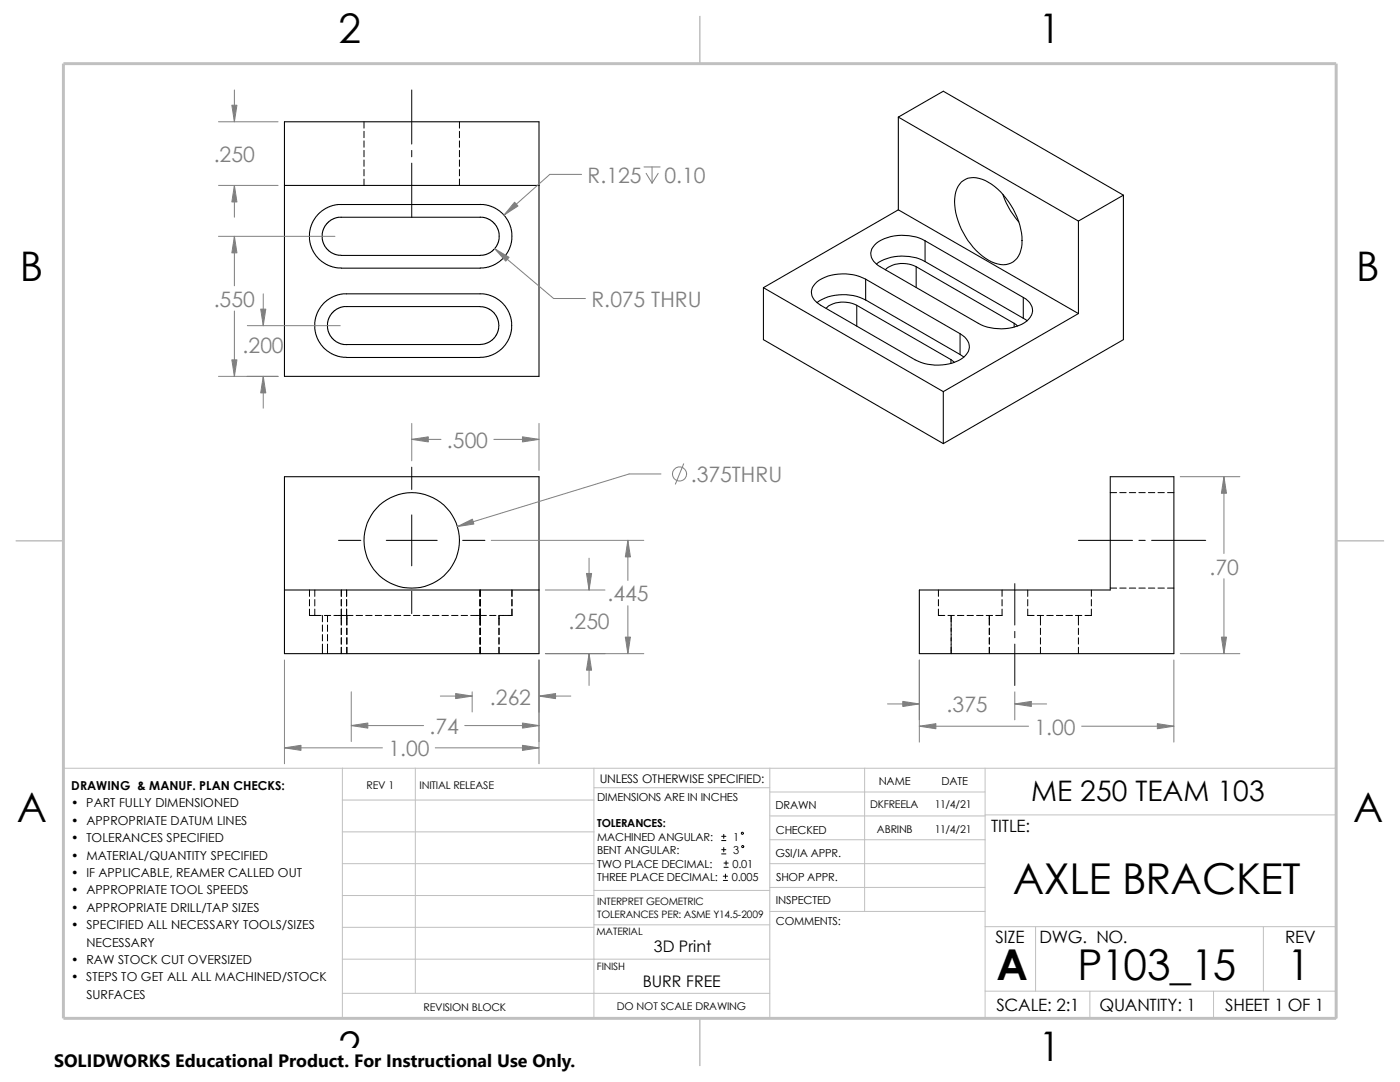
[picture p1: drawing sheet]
<svg xmlns="http://www.w3.org/2000/svg" width="279mm" height="216mm" viewBox="0 0 279 216" stroke-linecap="round" stroke-linejoin="round" font-family="sans-serif">
<g fill="none" stroke="#c0c0c0" stroke-width=".2">
<path d="M12.7 153.3h254v49.9h-239.9M68.3 153.3v49.9M68.3 159.6h50.2M82.9 153.3v44.9M118.5 153.3v49.9M118.5 157.2h35.1M153.6 158h43M153.6 153.3v49.9M172.6 153.3v28.6M196.6 153.3v49.9M68.3 178.7h50.2M68.3 172.3h50.2"/>
<path d="M68.3 166h50.2M118.5 177.7h35.1M153.6 177.1h43M153.6 172.3h43M153.6 162.8h43M153.6 167.6h43M196.6 162.6h70.1M68.3 191.4h85.3M68.3 185h50.2M68.3 198.2h85.3M118.5 184.5h35.1M153.6 181.9h43"/>
<path d="M196.6 184.9h70.1M196.6 197.8h70.1M206.7 184.9v12.9M217.5 197.8v5.4M242.2 197.8v5.4M252.1 184.9v12.9"/>
</g>
<path d="M139.7 3.2v9.5M3.1 107.9h9.6M266.7 107.9h9.5M139.7 203.2v9.5" fill="none" stroke="#c0c0c0" stroke-width=".3"/>
<path d="M12.7 12.7h254v190.5h-254z" fill="none" stroke="#c0c0c0" stroke-width=".59"/>
<g fill="none" stroke="#000" stroke-width=".2">
<path d="M82.2 17.9v10.8M72.6 24.3v1.3M72.6 26.2v1.3M72.6 28.1v1.3M72.6 30v1.3M72.6 31.9v1.3M72.6 33.8v1.3M72.6 35.7v1.3M82.2 30v1.3M82.2 32.6v10.7M91.7 24.3v1.3M91.7 26.2v1.3"/>
<path d="M91.7 28.1v1.3M91.7 30v1.3M91.7 31.9v1.3M91.7 33.8v1.3M91.7 35.7v1.3M82.2 93.2v4.5M221.6 98.3h1.2M223.5 98.3h1.2M225.4 98.3h1.3M227.3 98.3h1.3M229.2 98.3h1.3M231.1 98.3h1.3"/>
<path d="M233 98.3h1.3M61.8 117.7v1.3M61.8 119.6v1.3M62.8 117.7v1.3M62.8 119.6v1.3M67.6 107.8h4.4M68.1 117.7v1.3M68.1 119.6v1.3M69.2 117.7v1.3M69.2 119.6v1.3M77.1 107.8h10.1M82.2 102.7v10.2"/>
<path d="M82.2 118v4.4M92.3 107.8h4.5M95.8 117.7v1.3M95.8 119.6v1.3M102.2 117.7v1.3M102.2 119.6v1.3M187.3 117.7v1.3M187.3 119.6v1.3M200 117.7v1.3M200 119.6v1.3M202.5 116.5v8.2M205.1 117.7v1.3"/>
<path d="M205.1 119.6v1.3M215.2 107.8h10.8M217.8 117.7v1.3M217.8 119.6v1.3M221.6 117.3h1.2M223.5 117.3h1.2M225.4 117.3h1.3M227.3 117.3h1.3M227.3 107.8h1.3M229.2 117.3h1.3M229.8 107.8h10.8M231.1 117.3h1.3"/>
<path d="M233 117.3h1.3M61.8 121.5v1.3h2.3M62.8 121.5v1.3M64.3 122.8v1.3M64.3 124.7v1.3M64.3 126.6v1.3M64.3 128.5v1.9M64.7 122.8h1.3M65.4 122.8v1.3M65.4 124.7v1.3M65.4 126.6v1.3M65.4 128.5v1.9"/>
<path d="M66.6 122.8h3.8M68.1 121.5v3.2M68.1 125.3v1.3M68.1 127.3v1.2M68.1 129.2v1.2M69.2 121.5v3.2M69.2 125.3v1.3M69.2 127.3v1.2M69.2 129.2v1.2M69.3 122.8v1.9M69.3 125.3v1.3M69.3 127.3v1.2"/>
<path d="M69.3 129.2v1.2M71.1 122.8h1.2M73 122.8h1.3M74.9 122.8h1.3M76.8 122.8h1.3M78.7 122.8h1.3M80.6 122.8h1.3M82.5 122.8h1.3M84.4 122.8h1.3M86.3 122.8h1.3M88.2 122.8h1.3M90.1 122.8h1.3"/>
<path d="M92 122.8h1.3M93.9 122.8h3.2M95.8 122.8v1.9M95.8 125.3v1.3M95.8 127.3v1.2M95.8 129.2v1.2M95.8 121.5v1.3M95.8 121.5v3.2M95.9 122.8v1.9M95.9 125.3v1.3M95.9 127.3v1.2M95.9 129.2v1.2"/>
<path d="M97.7 122.8h1.3M99.6 125.3v1.3M99.6 127.3v1.2M99.6 129.2v1.2M102.2 121.5v1.3M102.2 121.5v1.3h-2.6v1.9M187.3 121.5v1.3h1.3M189.2 122.8h1.3M189.8 122.8v7.6M191.1 122.8h1.3M193 122.8h1.3M194.9 122.8h1.3"/>
<path d="M196.8 122.8h1.3M197.4 122.8v1.9M197.4 125.3v1.3M197.4 127.3v1.2M197.4 129.2v1.2M200 121.5v1.3h-1.3M202.5 126v1.3M202.5 128.5v8.3M205.1 121.5v1.3h1.3M207 122.8h1.3M207.6 122.8v1.9M207.6 125.3v1.3"/>
<path d="M207.6 127.3v1.2M207.6 129.2v1.2M208.9 122.8h1.3M210.8 122.8h1.3M212.7 122.8h1.3M214.6 122.8h1.3M215.2 122.8v1.9M215.2 125.3v1.3M215.2 127.3v1.2M215.2 129.2v1.2M217.8 121.5v1.3h-1.3M144 170.4h.9"/>
<path d="M144 169.5h.9M144 167.7h.9M144 166.9h.9M144.4 175.7h.8M144.4 174.8h.8M144.4 166.5v.8M144.4 169.1v.9M144.5 173.1h.8M144.5 172.2h.8M144.8 174.4v.9M144.9 171.8v.8"/>
<circle cx="148.2" cy="166.3" r=".22"/>
<circle cx="148.2" cy="168.9" r=".21"/>
</g>
<g fill="none" stroke="#000" stroke-width=".21">
<path d="M56.8 24.3h50.8v50.8h-50.8zM56.8 37h50.8M179.3 23.4v18.5M179.3 23.4l35.9 20.7M179.3 23.4l9-5.2 35.9 20.7M191.9 36.3a4.4 4.4 0 0 1 5.3 .1 14.5 14.5 0 0 1 6.8 12.3 4.2 4.2 0 0 1-2.7 4 6.5 6.5 0 0 1-5.9-2.2 14.2 14.2 0 0 1-4.8-11.6l.4-1.2zM200.2 38.8a15.8 15.8 0 0 0 3.1 5.5M224.2 38.9v28.9l-35.9 20.7M224.2 38.9l-9 5.2M95.8 58.6l1.2 .1 1.3 .4 2 1.4 1.1 1.5 .5 1.3 .2 1v1.4l-.2 .9-.5 1.3-.6 1-.5 .6-1.2 .9-1.7 .7-1.6 .2h-27.3l-1-.2-1.3-.5-1.6-1.1-1.1-1.6-.5-1.3-.2-.9v-1.4l.2-1 .5-1.3 .6-1 1.1-1.1 1-.6 1.3-.5 1-.2h27.3M95.8 40.8l1.3 .1 1.3 .4 1.9 1.3 1.2 1.6 .5 1.3 .2 .9v1.4l-.2 1-.5 1.3-.7 1-.5 .5-1.2 1-1.6 .7-1.7 .2h-28.4l-.9-.2-1.3-.5-1.6-1.2-1.2-1.5-.5-1.3-.1-1v-1.4l.1-.9 .5-1.3 .7-1 1.1-1.1 1-.6 1.3-.5 .9-.2h28.4M95.8 43.3l1.5 .3 1.2 .8 .9 1.3 .3 1.4-.3 1.3-.8 1.4-.7 .6-1.5 .5h-28.9l-1.5-.5-.7-.6-.7-1.2-.3-.9v-1.3l.6-1.3 1.1-1.2 1.5-.6h28.3"/>
<path d="M152.4 57.4l35.9 20.7M152.4 57.4v10.4l35.9 20.7M172.8 55.7l18.8 10.9M172.8 59.9l18.8 10.8M172.8 55.7v4.2M172.8 55.7a9.7 9.7 0 0 0-9.7 .5 2.51 2.51 0 0 0 .2 4.4l19.3 11.2a9.7 9.7 0 0 0 9.7-.5 2.53 2.53 0 0 0-.2-4.4l-.5-.3M172.8 59.9a9.5 9.5 0 0 0-9.7 .5M179.3 41.9l-26.9 15.5M179.3 41.9l35.9 20.7M182.8 53.2a5.5 5.5 0 0 0-6.1 .6M182.8 53.2v4.2M182.8 53.2l19.6 11.3"/>
<path d="M184.6 48a9.5 9.5 0 0 0-9.7 .5 2.55 2.55 0 0 0 .3 4.4l20 11.6a9.5 9.5 0 0 0 9.7-.4 2.57 2.57 0 0 0-.2-4.5l-.5-.2M184.6 52.2a9.4 9.4 0 0 0-9.7 .5M184.6 48l19.6 11.4M184.6 52.2l19.6 11.3M184.6 48v4.2M204.2 59.4v4.1M215.2 44.1v18.5M66.4 62.3l.7-.6 1.5-.5h27.8l.8 .3 .8 .4 .9 1 .6 1.3v1.3l-.4 1.3-.9 1.1-.9 .5-1 .3h-27.7l-.9-.2-.9-.6-.9-.9-.4-.8-.2-1.2 .1-.8 .5-1.3zM171 60.9v4.2M171 60.9l18.8 10.9M171 60.9a5.6 5.6 0 0 0-6.2 .6M188.3 78.1v10.4"/>
<path d="M189.8 71.8l.7 .5M189.8 71.8v.7M191.6 70.7l.8 .5M191.6 66.6v4.1M202.4 64.5l.7 .6M202.4 64.5v.8M204.2 63.5l.8 .5M215.2 62.6l-26.9 15.5M56.8 95.1h50.8v35.3h-50.8zM56.8 117.7h50.8M183.5 117.7h38.1v-22.6h12.7v35.3h-50.8z"/>
<circle cx="82.2" cy="107.8" r="9.5"/>
</g>
<g fill="none" stroke="#808080" stroke-width=".2">
<path d="M46.8 17.9v6.4M43.6 37h11.9M43.6 24.3h11.9M46.8 37v6.3M116.1 34.8h-6.4l-9.1 8.1M128.5 33.3h3.2M128.9 34.6l1.2 1.9M130.1 33.3v3.2M131.4 34.6l-1.3 1.9M43.6 47.2h23.2M46.8 47.2v9.8M52.5 58.6v6.4"/>
<path d="M98.7 49.6l11.8 10h6.3M43.6 75.1h11.9M46.8 62.1v13M49.4 65h18.5M52.5 75.1v6.3M82.2 84.5v7.4M82.2 87.7h5.8M98.6 87.7h9M107.6 84.5v9.4M131.9 94.6h-6.3l-34.3 10.5M136.4 92.5l-1.6 4.1M235.5 95.1h11.9"/>
<path d="M244.3 95.1v15.3M98 107.8h30.5M108.8 117.7h11.9M117.6 111.4v6.3M125.3 107.8v8M244.3 115.5v14.9M56.8 131.7v20.7M70.1 138v10M87.9 138.9h6.3M94.2 138v4.1M107.6 131.7v20.7M107.6 138.9h6.3"/>
<path d="M108.8 130.4h19.7M117.6 130.4v6.4M125.3 120.9v9.5M183.5 131.7v16.4M202.5 138v5.6M234.3 131.7v16.4M235.5 130.4h11.9M56.8 149.2h19.5M70.1 144.8h14.4M86.9 149.2h20.7M92.8 144.8h14.8M177.1 140.5h6.4"/>
<path d="M183.5 144.9h21.8M202.5 140.5h6.4M215.9 144.9h18.4"/>
<circle cx="135.6" cy="94.6" r="1.41"/>
</g>
<g fill="#808080" stroke="#808080" stroke-width=".2">
<path d="M124.8 127.1h1l-.5 3.3z"/>
<path d="M125.3 107.8l.5 3.3h-1z"/>
<path d="M104.3 148.7l3.3 .5-3.3 .5z"/>
<path d="M56.8 149.2l3.3-.5v1z"/>
<path d="M117.1 114.4h1l-.5 3.3z"/>
<path d="M117.6 130.4l.5 3.3h-1z"/>
<path d="M107.6 138.9l3.3-.5v1z"/>
<path d="M91.3 105.1l3-1.5 .3 1z"/>
<path d="M90.9 138.4l3.3 .5-3.3 .5z"/>
<path d="M104.3 144.3l3.3 .5-3.3 .5z"/>
<path d="M70.1 144.8l3.3-.5v1z"/>
<path d="M82.2 87.7l3.3-.5v1z"/>
<path d="M104.3 87.2l3.3 .5-3.3 .5z"/>
<path d="M243.8 127.1h1l-.5 3.3z"/>
<path d="M244.3 95.1l.5 3.3h-1z"/>
<path d="M231 144.4l3.3 .5-3.3 .5z"/>
<path d="M183.5 144.9l3.3-.5v1z"/>
<path d="M202.5 140.5l3.3-.5v1z"/>
<path d="M180.2 140l3.3 .5-3.3 .5z"/>
<path d="M46.3 71.8h1l-.5 3.3z"/>
<path d="M46.8 47.2l.5 3.3h-1z"/>
<path d="M46.8 37l.5 3.3h-1z"/>
<path d="M102.7 40.3l.7 .8-2.8 1.8z"/>
<path d="M98.7 49.6l2.9 1.8-.7 .7z"/>
<path d="M46.3 21h1l-.5 3.3z"/>
<path d="M52.5 75.1l.5 3.3h-1z"/>
<path d="M52 61.7h1l-.5 3.3z"/>
</g>
<path d="M10.8 209.2h104.1v6.7h-104.1z" fill="#fff"/>
<g font-size="8.5">
<text x="202.1" y="178.4">AXLE BRACKET</text>
<text x="198.8" y="195.5">A</text>
<text x="215.1" y="195.5">P103_15</text>
<text x="256.9" y="195.5">1</text>
</g>
<g font-size="8.1">
<text x="67.6" y="8.5">2</text>
<text x="207.3" y="8.5">1</text>
<text x="4" y="56.1">B</text>
<text x="270.7" y="56.1">B</text>
<text x="3.3" y="164.1">A</text>
<text x="270" y="164.1">A</text>
<text x="67.6" y="211.7">2</text>
<text x="207.2" y="211.7">1</text>
</g>
<text font-size="5.6" x="205.8" y="159.9">ME 250 TEAM 103</text>
<g font-size="4.2" fill="#808080">
<text x="42.7" y="32.3">.250</text>
<text x="117.3" y="36.4">R.125</text>
<text x="132.6" y="36.4">0.10</text>
<text x="42.7" y="61.2">.550</text>
<text x="118" y="61.2">R.075 THRU</text>
<text x="48.4" y="70.4">.200</text>
<text x="89.2" y="89.3">.500</text>
<text x="137.9" y="96.2">.375THRU</text>
<text x="241.4" y="114.6">.70</text>
<text x="113.5" y="125.5">.250</text>
<text x="121.2" y="120">.445</text>
<text x="97.8" y="140.6">.262</text>
<text x="188.9" y="142.1">.375</text>
<text x="85.7" y="146.5">.74</text>
<text x="206.4" y="146.6">1.00</text>
<text x="77.5" y="150.9">1.00</text>
</g>
<text font-size="3.6" x="10.8" y="213">SOLIDWORKS Educational Product. For Instructional Use Only.</text>
<g font-size="3.4">
<text x="197.8" y="166">TITLE:</text>
<text x="198.7" y="188.1">SIZE</text>
<text x="207.5" y="188.1">DWG. NO.</text>
<text x="256.5" y="188.2">REV</text>
<text x="198.8" y="201.7">SCALE: 2:1</text>
<text x="219.4" y="201.7">QUANTITY: 1</text>
<text x="244.5" y="201.7">SHEET 1 OF 1</text>
</g>
<g font-size="3.2">
<text x="130.5" y="189.9">3D Print</text>
<text x="128.3" y="197">BURR FREE</text>
</g>
<g font-size="2.5">
<text x="14.2" y="161.1">• PART FULLY DIMENSIONED</text>
<text x="14.2" y="157.6">DRAWING &amp; MANUF. PLAN CHECKS:</text>
<text x="14.2" y="164.6">• APPROPRIATE DATUM LINES</text>
<text x="14.2" y="171.5">• MATERIAL/QUANTITY SPECIFIED</text>
<text x="14.2" y="168.1">• TOLERANCES SPECIFIED</text>
<text x="14.2" y="178.5">• APPROPRIATE TOOL SPEEDS</text>
<text x="14.2" y="175">• IF APPLICABLE, REAMER CALLED OUT</text>
<text x="14.2" y="185.4">• SPECIFIED ALL NECESSARY TOOLS/SIZES</text>
<text x="14.2" y="181.9">• APPROPRIATE DRILL/TAP SIZES</text>
<text x="17.2" y="188.9">NECESSARY</text>
<text x="14.2" y="195.8">• STEPS TO GET ALL ALL MACHINED/STOCK</text>
<text x="14.2" y="192.4">• RAW STOCK CUT OVERSIZED</text>
<text x="17.2" y="199.3">SURFACES</text>
</g>
<text font-size="2.4" x="119.7" y="156.2">UNLESS OTHERWISE SPECIFIED:</text>
<g font-size="2.2">
<text x="119.2" y="159.9">DIMENSIONS ARE IN INCHES</text>
<text x="154.8" y="161.5">DRAWN</text>
<text x="175.4" y="156.7">NAME</text>
<text x="187.9" y="156.7">DATE</text>
<text x="119.2" y="167.8">MACHINED ANGULAR:</text>
<text x="119.2" y="165.1">TOLERANCES:</text>
<text x="146.3" y="167.8">1</text>
<text x="154.8" y="166.3">CHECKED</text>
<text x="119.2" y="173.1">TWO PLACE DECIMAL:</text>
<text x="119.2" y="170.4">BENT ANGULAR:</text>
<text x="146.2" y="173.1">0.01</text>
<text x="146.3" y="170.4">3</text>
<text x="154.8" y="171">GSI/IA APPR.</text>
<text x="119.2" y="175.7">THREE PLACE DECIMAL:</text>
<text x="146.1" y="175.7">0.005</text>
<text x="154.9" y="175.7">SHOP APPR.</text>
<text x="154.9" y="180.5">INSPECTED</text>
<text x="154.9" y="184.7">COMMENTS:</text>
</g>
<g font-size="2.1">
<text x="73.2" y="157.4">REV 1</text>
<text x="83.7" y="157.4">INITIAL RELEASE</text>
<text x="173.7" y="161.2">DKFREELA</text>
<text x="186.6" y="161.2">11/4/21</text>
<text x="175" y="166.1">ABRINB</text>
<text x="186.6" y="166.1">11/4/21</text>
<text x="84.5" y="201.7">REVISION BLOCK</text>
<text x="123.1" y="201.6">DO NOT SCALE DRAWING</text>
</g>
<g font-size="2">
<text x="119.2" y="183.1">TOLERANCES PER: ASME Y14.5-2009</text>
<text x="119.2" y="180.6">INTERPRET GEOMETRIC</text>
<text x="119" y="186.6">MATERIAL</text>
<text x="119.1" y="193.5">FINISH</text>
</g>
</svg>
